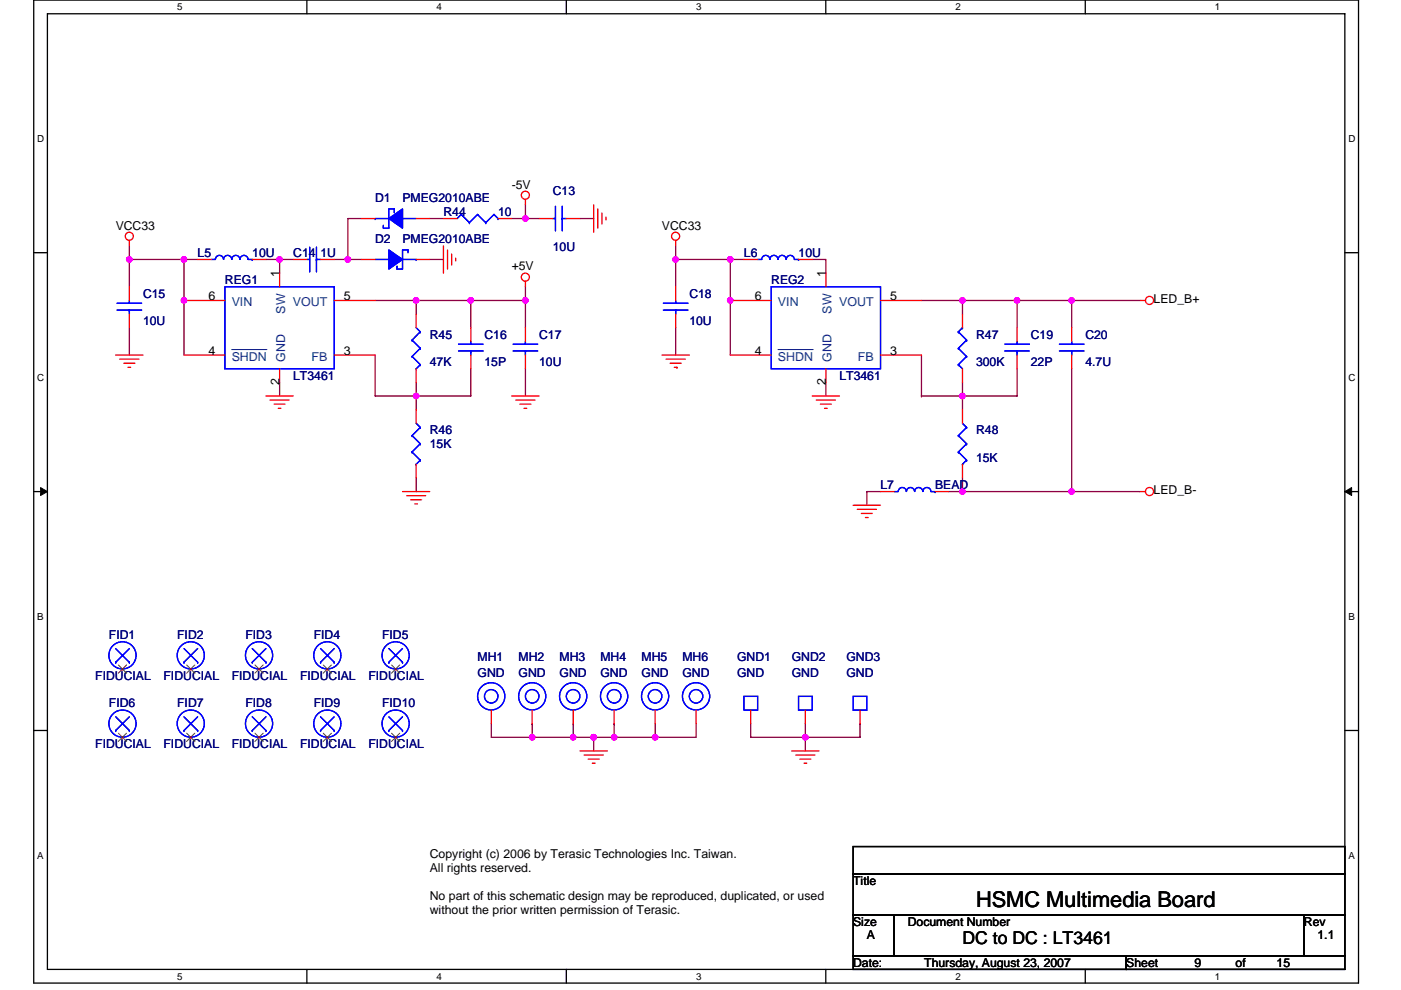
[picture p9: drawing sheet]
<svg xmlns="http://www.w3.org/2000/svg" width="297mm" height="210mm" viewBox="0 0 297 210" stroke-linecap="round" stroke-linejoin="round" font-family="sans-serif">
<path d="M7.2 0h280.8v208.5h-280.8zM10.1 2.9h275v202.7h-275z" fill="none" stroke="#000" stroke-width=".28"/>
<g fill="#fff">
<path d="M37.5 .3h1.2v2.3h-1.2z"/>
<path d="M37.5 205.9h1.2v2.3h-1.2z"/>
</g>
<path d="M65.1 0v2.9M65.1 205.6v2.9" fill="none" stroke="#000" stroke-width=".28"/>
<g fill="#fff">
<path d="M92.6 .3h1.1v2.3h-1.1z"/>
<path d="M92.6 205.9h1.1v2.3h-1.1z"/>
</g>
<path d="M120.1 0v2.9M120.1 205.6v2.9" fill="none" stroke="#000" stroke-width=".28"/>
<g fill="#fff">
<path d="M147.6 .3h1.1v2.3h-1.1z"/>
<path d="M147.6 205.9h1.1v2.3h-1.1z"/>
</g>
<path d="M175.1 0v2.9M175.1 205.6v2.9" fill="none" stroke="#000" stroke-width=".28"/>
<g fill="#fff">
<path d="M202.6 .3h1.1v2.3h-1.1z"/>
<path d="M202.6 205.9h1.1v2.3h-1.1z"/>
</g>
<path d="M230.1 0v2.9M230.1 205.6v2.9" fill="none" stroke="#000" stroke-width=".28"/>
<g fill="#fff">
<path d="M257.6 .3h1.2v2.3h-1.2z"/>
<path d="M257.6 205.9h1.2v2.3h-1.2z"/>
<path d="M7.9 28.3h1.5v2.3h-1.5z"/>
<path d="M285.9 28.3h1.5v2.3h-1.5z"/>
<path d="M7.9 78.9h1.5v2.3h-1.5z"/>
<path d="M285.9 78.9h1.5v2.3h-1.5z"/>
</g>
<path d="M7.2 53.6h2.9M285.1 53.6h2.9" fill="none" stroke="#000" stroke-width=".28"/>
<g fill="#fff">
<path d="M7.9 129.6h1.4v2.3h-1.4z"/>
<path d="M285.9 129.6h1.3v2.3h-1.3z"/>
</g>
<path d="M7.2 104.3h2.9M285.1 104.3h2.9" fill="none" stroke="#000" stroke-width=".28"/>
<path d="M8.6 103.4l1.5 .9-1.5 .8zM285.1 104.3l1.5-.9v1.7z" fill="#000" stroke="#000" stroke-width=".21"/>
<g fill="#fff">
<path d="M7.9 180.3h1.4v2.3h-1.4z"/>
<path d="M285.9 180.3h1.4v2.3h-1.4z"/>
</g>
<path d="M7.2 154.9h2.9M285.1 154.9h2.9M180.9 179.6h104.2v5.7h-104.2zM180.9 185.3h104.2v8.7h-104.2zM180.9 194h8.7v8.7h-8.7zM189.6 194h86.9v8.7h-86.9zM276.5 194h8.6v8.7h-8.6zM180.9 202.7h57.9v2.9h-57.9zM238.8 202.7h46.3v2.9h-46.3z" fill="none" stroke="#000" stroke-width=".28"/>
<g fill="none" stroke="#800040" stroke-width=".28">
<path d="M27.4 55h.1M27.4 55v5.8M27.4 52.2v2.8M27.4 55h14.5M39 55v8.7M39 55h.1M56.4 55h2.9v2.9M59.3 55h.1M59.3 55h2.9M70.9 55h2.9M73.8 55h.1M73.8 55h2.8"/>
<path d="M76.6 46.4h-2.8v8.6M91.1 55h2.9M91.1 46.4h2.9M108.5 46.4h2.9M111.4 43.5v2.9M111.4 46.4h.1M111.4 46.4h2.9M123 46.4h2.9M143.3 52.2v2.8M143.3 55h.1M143.3 55v5.8M154.8 55v20.3"/>
<path d="M154.8 55h.1M157.7 55h-14.4M172.2 55h2.9v2.9M27.4 69.5v5.8M39 63.7h.1M39 63.7v11.6M79.5 63.7h8.7M79.5 75.3v8.7h8.7M88.2 63.7h.1M88.2 63.7v2.9M99.8 78.2v5.8h-11.6M99.8 63.7v5.8"/>
<path d="M99.8 63.7h.1M111.4 63.7h-23.2M111.4 78.2v5.8M111.4 60.8v2.9M111.4 63.7v5.8M143.3 69.5v5.8M195.4 75.3v8.7M195.4 63.7h8.7M204.1 63.7v2.9M204.1 63.7h.1M204.1 63.7h11.5M215.6 78.2v5.8h-11.5v-2.9"/>
<path d="M215.6 63.7v5.8M215.6 63.7h11.6M227.2 63.7h14.5M227.2 78.2v26.1M227.2 63.7h.1M227.2 63.7v5.8M59.3 81.1v2.9M88.2 84h.1M88.2 81.1v2.9M88.2 84v2.9M175.1 81.1v2.9M195.4 84h8.7v2.9"/>
<path d="M195.4 84h.1M88.2 101.4v2.9M186.7 104.3h-2.9v2.9M201.2 104.3h2.9M204.1 101.4v2.9M204.1 104.3h.1M204.1 104.3h23.1M227.2 104.3h14.5M104.2 153.5v2.9h8.6M112.8 156.4h8.7M112.8 153.5h.1M112.8 153.5v2.9"/>
<path d="M121.5 153.5h.1M121.5 153.5v2.9M121.5 156.4h4.4M125.9 156.4h4.3M125.9 156.4h.1M125.9 156.4v2.9M130.2 153.5h.1M130.2 153.5v2.9M130.2 156.4h8.7M138.9 153.5v2.9M138.9 156.4h.1M147.6 153.5v2.9h-8.7"/>
<path d="M159.2 153.5v2.9h11.5M170.7 153.5v2.9h11.6v-2.9M170.7 156.4h.1M170.7 156.4v2.9M182.3 153.5h.1"/>
</g>
<g fill="#f0f" stroke="#f0f" stroke-width=".28">
<circle cx="121.5" cy="156.4" r=".57"/>
<circle cx="112.8" cy="156.4" r=".57"/>
<circle cx="138.9" cy="156.4" r=".57"/>
<circle cx="125.9" cy="156.4" r=".57"/>
<circle cx="130.2" cy="156.4" r=".57"/>
<circle cx="170.7" cy="156.4" r=".57"/>
<circle cx="59.3" cy="55" r=".57"/>
<circle cx="27.4" cy="55" r=".57"/>
<circle cx="39" cy="55" r=".57"/>
<circle cx="39" cy="63.7" r=".57"/>
<circle cx="73.7" cy="55" r=".57"/>
<circle cx="111.4" cy="46.3" r=".57"/>
<circle cx="99.8" cy="63.7" r=".57"/>
<circle cx="88.2" cy="63.7" r=".57"/>
<circle cx="88.2" cy="84" r=".57"/>
<circle cx="111.4" cy="63.7" r=".57"/>
<circle cx="154.8" cy="55" r=".57"/>
<circle cx="204" cy="84" r=".57"/>
<circle cx="215.6" cy="63.7" r=".57"/>
<circle cx="204" cy="63.7" r=".57"/>
<circle cx="227.2" cy="63.7" r=".57"/>
<circle cx="143.2" cy="55" r=".57"/>
<circle cx="227.2" cy="104.3" r=".57"/>
<circle cx="204" cy="104.3" r=".57"/>
<circle cx="154.8" cy="63.7" r=".57"/>
</g>
<g fill="none" stroke="#f00" stroke-width=".28">
<path d="M27.4 51v1.2M41.9 55h2.9M53.5 55h2.9M59.3 57.9v2.9M62.2 55h2.9M68 55h2.9M76.6 55h2.9M76.6 46.4h2.9M88.2 55h2.9M88.2 46.4h2.9M94 46.4h2.9M94 52.2v5.7"/>
<path d="M94.9 53v4.1M95.8 53.9v2.3M96.6 54.8v.5M105.6 46.4h2.9M111.4 42.3v1.2M111.4 59.7v1.1M114.3 46.4h2.9M120.1 46.4h2.9M125.9 43.5v5.8M126.7 44.3v4.1M127.6 45.2v2.3M128.5 46.1v.6"/>
<path d="M143.3 51v1.2M157.7 55h2.9M169.3 55h2.9M175.1 57.9v2.9M24.5 75.3h5.8M25.4 76.2h4.1M26.3 77h2.3M27.1 77.9h.6M27.4 60.8v2.9M27.4 66.6v2.9M39 75.3h8.7M39 63.7h8.7"/>
<path d="M59.3 78.2v2.9M70.9 75.3h8.6M70.9 63.7h8.6M88.2 66.6v2.9M88.2 78.2v2.9M99.8 69.5v2.9M99.8 75.3v2.9M111.4 69.5v2.9M111.4 75.3v2.9M140.4 75.3h5.8M141.2 76.2h4.1M142.1 77h2.3"/>
<path d="M143 77.9h.5M143.3 60.8v2.9M143.3 66.6v2.9M143.5 77.9h.1M154.8 75.3h8.7M154.8 63.7h8.7M175.1 78.2v2.9M186.7 75.3h8.7M186.7 63.7h8.7M204.1 66.6v2.9M204.1 78.2v2.9M215.6 69.5v2.9"/>
<path d="M215.6 75.3v2.9M227.2 69.5v2.9M227.2 75.3v2.9M241.7 63.7h1.2M56.4 84h5.8M57.3 84.9h4M58.1 85.7h2.3M59 86.6h.6M88.2 86.9v2.9M88.2 98.5v2.9M108.5 84h5.8M109.4 84.9h4"/>
<path d="M110.2 85.7h2.4M111.1 86.6h.6M172.2 84h5.8M173.1 84.9h4M173.9 85.7h2.4M174.8 86.6h.6M204.1 86.9v2.9M204.1 98.5v2.9M85.3 104.3h5.8M86.2 105.1h4.1M87.1 106h2.3M87.9 106.9h.6"/>
<path d="M180.9 107.2h5.8M181.8 108h4M182.6 108.9h2.4M183.5 109.8h.6M186.7 104.3h2.9M198.3 104.3h2.9M241.7 104.3h1.2M26 156.4h.1M26 141.9h.1M40.4 141.9h.1M40.4 156.4h.1M54.9 141.9h.1"/>
<path d="M54.9 156.4h.1M69.4 156.4h.1M69.4 141.9h.1M83.9 141.9h.1M83.9 156.4h.1M104.2 150.6v2.9M112.8 150.6v2.9M121.5 150.6v2.9M123 159.3h5.8M130.2 150.6v2.9M138.9 150.6v2.9M147.6 150.6v2.9"/>
<path d="M159.2 150.6v2.9M167.9 159.3h5.7M170.7 150.6v2.9M182.3 150.6v2.9M123.8 160.1h4.1M124.7 161h2.3M125.6 161.9h.6M168.7 160.1h4.1M169.6 161h2.3M170.5 161.9h.5"/>
<circle cx="27.4" cy="50.1" r=".86"/>
<circle cx="111.4" cy="41.4" r=".86"/>
<circle cx="111.4" cy="58.8" r=".86"/>
<circle cx="143.2" cy="50.1" r=".86"/>
<circle cx="243.7" cy="63.7" r=".86"/>
<circle cx="243.7" cy="104.3" r=".86"/>
</g>
<g fill="none" stroke="#00f" stroke-width=".28">
<path d="M52.6 55a.87 .87 0 0 0-.9-.8 .87 .87 0 0 0-.8 .8 .87 .87 0 0 0-.9-.8 .87 .87 0 0 0-.9 .8 .86 .86 0 0 0-.8-.8 .86 .86 0 0 0-.9 .8 .87 .87 0 0 0-.9-.8 .87 .87 0 0 0-.8 .8h-.9M52.6 55h.9M53.5 55h.1M65.1 55h.6M65.7 52.4v5.3M67.1 52.4v5.3M67.1 55h.1M67.1 55h.9M79.5 46.4h.1M79.5 46.4h2.9M79.5 55h2.9M83.6 44.9v-.6h-1.2v4.1h-1.1v-.6"/>
<path d="M83.6 44.9h.1M84.2 56.5h.1M85.3 46.4h2.9M85.3 55h2.9M86.5 53.6v-.6h-1.2v4.1h-1.1v-.6M88.2 55h.1M97.8 45.5h.1M97.8 45.5l-.9 .9M97.8 45.5l1.7 1.7M99.5 47.2h.1M101.3 45.5h.1M101.3 45.5l-1.8 1.7"/>
<path d="M101.3 45.5l1.7 1.7M103 47.2h.1M104.7 45.5h.1M104.7 45.5l-1.7 1.7M104.7 45.5l.9 .9M105.6 46.4h.1M117.2 46.4h.6M117.8 43.8v5.2M119.2 43.8v5.2M119.2 46.4h.1M119.2 46.4h.9M163.2 55a.86 .86 0 0 0-.8-.8 .86 .86 0 0 0-.9 .8h-.9"/>
<path d="M163.2 55a.86 .86 0 0 1 .9-.8 .86 .86 0 0 1 .8 .8 .87 .87 0 0 1 .9-.8 .87 .87 0 0 1 .9 .8 .87 .87 0 0 1 .9-.8 .87 .87 0 0 1 .8 .8M168.4 55h.9M169.3 55h.1M24.8 65.8h5.2M24.8 64.3h5.2M27.4 63.7v.6M27.4 65.8h.1M27.4 65.8v.8M47.7 60.8h23.2v17.4h-23.2zM87.4 72.1h.1M87.4 75.6h.1M87.4 72.1l1.7 1.8"/>
<path d="M87.4 75.6l1.7 1.7M88.2 78.2h.1M88.2 69.5l.9 .9M89.1 70.4h.1M89.1 73.9h.1M89.1 77.3h.1M89.1 70.4l-1.7 1.7M89.1 73.9l-1.7 1.7M89.1 77.3l-.9 .9M97.2 74.4h5.2M97.2 73h5.2M99.8 72.4v.6"/>
<path d="M99.8 74.4h.1M99.8 74.4v.9M108.8 74.4h5.2M108.8 73h5.2M111.4 72.4v.6M111.4 74.4h.1M111.4 74.4v.9M140.6 65.8h5.3M140.6 64.3h5.3M143.3 63.7v.6M143.3 65.8h.1M143.3 65.8v.8"/>
<path d="M163.5 60.8h23.2v17.4h-23.2zM203.2 77.3h.1M203.2 73.9h.1M203.2 70.4h.1M203.2 77.3l.9 .9M203.2 73.9l1.7 1.7M203.2 70.4l1.7 1.7M204.1 69.5h.1M204.1 69.5l-.9 .9M204.9 75.6h.1M204.9 72.1h.1M204.9 75.6l-1.7 1.7"/>
<path d="M204.9 72.1l-1.7 1.8M213 74.4h5.2M213 73h5.2M215.6 72.4v.6M215.6 74.4h.1M215.6 74.4v.9M224.6 74.4h5.2M224.6 73h5.2M227.2 72.4v.6M227.2 74.4h.1M227.2 74.4v.9M87.4 92.4h.1"/>
<path d="M87.4 95.9h.1M87.4 92.4l1.7 1.7M87.4 95.9l1.7 1.7M88.2 98.5h.1M88.2 89.8l.9 .9M89.1 90.7h.1M89.1 94.1h.1M89.1 97.6h.1M89.1 90.7l-1.7 1.7M89.1 94.1l-1.7 1.8M89.1 97.6l-.9 .9M203.2 92.4h.1"/>
<path d="M203.2 95.9h.1M203.2 92.4l1.7 1.7M203.2 95.9l1.7 1.7M204.1 98.5h.1M204.1 89.8l.8 .9M204.9 90.7h.1M204.9 94.1h.1M204.9 97.6h.1M204.9 90.7l-1.7 1.7M204.9 94.1l-1.7 1.8M204.9 97.6l-.8 .9M192.2 104.2a.86 .86 0 0 0-.9-.8 .86 .86 0 0 0-.8 .8l-.9 .1"/>
<path d="M192.2 104.2a.86 .86 0 0 1 .8-.8 .86 .86 0 0 1 .9 .8M193.9 104.2a.87 .87 0 0 1 .9-.8 .87 .87 0 0 1 .9 .8 .86 .86 0 0 1 .8-.8 .86 .86 0 0 1 .9 .8l.9 .1M198.3 104.3h.1M24.5 137.6l2.9 2.9M27.4 137.6l-2.9 2.9M39 137.6l2.9 2.9M41.9 137.6l-2.9 2.9M53.5 137.6l2.9 2.9M56.4 137.6l-2.9 2.9M68 137.6l2.9 2.9M70.9 137.6l-2.9 2.9M82.4 137.6l2.9 2.9"/>
<path d="M85.3 137.6l-2.9 2.9M24.5 154.9h.1M24.5 140.5h.1M24.5 152l2.9 2.9M27.4 154.9h.1M27.4 140.5h.1M27.4 152l-2.9 2.9M39 140.5h.1M39 154.9h.1M39 152l2.9 2.9M41.9 140.5h.1M41.9 154.9h.1"/>
<path d="M41.9 152l-2.9 2.9M53.5 140.5h.1M53.5 154.9h.1M53.5 152l2.9 2.9M56.4 140.5h.1M56.4 154.9h.1M56.4 152l-2.9 2.9M68 154.9h.1M68 140.5h.1M68 152l2.9 2.9M70.9 154.9h.1M70.9 140.5h.1"/>
<path d="M70.9 152l-2.9 2.9M82.4 140.5h.1M82.4 154.9h.1M82.4 152l2.9 2.9M85.3 140.5h.1M85.3 154.9h.1M85.3 152l-2.9 2.9M157.7 147.7h2.9v2.9h-2.9zM169.3 147.7h2.9v2.9h-2.9zM180.9 147.7h2.9v2.9h-2.9z"/>
<circle cx="26" cy="139" r="2.88"/>
<circle cx="40.4" cy="139" r="2.88"/>
<circle cx="54.9" cy="139" r="2.88"/>
<circle cx="69.4" cy="139" r="2.88"/>
<circle cx="83.9" cy="139" r="2.88"/>
<circle cx="26" cy="153.5" r="2.88"/>
<circle cx="40.4" cy="153.5" r="2.88"/>
<circle cx="54.9" cy="153.5" r="2.88"/>
<circle cx="69.4" cy="153.5" r="2.88"/>
<circle cx="83.9" cy="153.5" r="2.88"/>
<circle cx="104.1" cy="147.7" r="1.43"/>
<circle cx="104.1" cy="147.7" r="2.89"/>
<circle cx="112.8" cy="147.7" r="2.88"/>
<circle cx="112.8" cy="147.7" r="1.43"/>
<circle cx="121.5" cy="147.7" r="1.43"/>
<circle cx="121.5" cy="147.7" r="2.89"/>
<circle cx="130.2" cy="147.7" r="2.89"/>
<circle cx="130.2" cy="147.7" r="1.43"/>
<circle cx="138.9" cy="147.7" r="2.88"/>
<circle cx="138.9" cy="147.7" r="1.43"/>
<circle cx="147.6" cy="147.7" r="1.43"/>
<circle cx="147.6" cy="147.7" r="2.89"/>
</g>
<g fill="none" stroke="#804000" stroke-width=".21">
<path d="M25.1 155.5l1.8 1.8M25.1 141l1.8 1.8M26.8 155.5l-1.7 1.8M26.8 141l-1.7 1.8M39.6 155.5l1.7 1.8M39.6 141l1.7 1.8M41.3 141l-1.7 1.8M41.3 155.5l-1.7 1.8M54.1 141l1.7 1.8M54.1 155.5l1.7 1.8M55.8 141l-1.8 1.8M55.8 155.5l-1.8 1.8"/>
<path d="M68.5 155.5l1.8 1.8M68.5 141l1.8 1.8M70.3 155.5l-1.8 1.8M70.3 141l-1.8 1.8M83 141l1.8 1.8M83 155.5l1.8 1.8M84.7 141l-1.7 1.8M84.7 155.5l-1.7 1.8"/>
</g>
<path d="M49.1 74.1h7.5M164.9 74.1h7.5" fill="none" stroke="#004080" stroke-width=".21"/>
<g fill="#00f" stroke="#00f" stroke-width=".28">
<path d="M82.4 53l2.9 2-2.9 2.1z"/>
<path d="M82.4 46.4l2.9-2.1v4.1z"/>
</g>
<text font-size="4.6" x="206.9" y="192.4">HSMC Multimedia Board</text>
<text font-size="3.7" x="204.1" y="200.3">DC to DC : LT3461</text>
<g font-size="2.6">
<text x="108.5" y="40">-5V</text>
<text x="24.5" y="48.7">VCC33</text>
<text x="140.4" y="48.7">VCC33</text>
<text x="59.3" y="58.8" transform="rotate(-90 59.3 58.8)">1</text>
<text x="108.5" y="57.4">+5V</text>
<text x="175.1" y="58.8" transform="rotate(-90 175.1 58.8)">1</text>
<text x="44.2" y="63.7">6</text>
<text x="72.9" y="63.7">5</text>
<text x="160" y="63.7">6</text>
<text x="188.7" y="63.7">5</text>
<text x="244.6" y="64.3">LED_B+</text>
<text x="44.2" y="75.3">4</text>
<text x="72.9" y="75.3">3</text>
<text x="160" y="75.3">4</text>
<text x="188.7" y="75.3">3</text>
<text x="59.3" y="81.7" transform="rotate(-90 59.3 81.7)">2</text>
<text x="175.1" y="81.7" transform="rotate(-90 175.1 81.7)">2</text>
<text x="244.6" y="104.9">LED_B-</text>
<text x="91.1" y="181.9">Copyright (c) 2006 by Terasic Technologies Inc. Taiwan.</text>
<text x="91.1" y="184.9">All rights reserved.</text>
<text x="91.1" y="190.8">No part of this schematic design may be reproduced, duplicated, or used</text>
<text x="180.9" y="187.7">Title</text>
<text x="91.1" y="193.8">without the prior written permission of Terasic.</text>
<text x="180.9" y="196.4">Size</text>
<text x="192.5" y="196.4">Document Number</text>
<text x="276.5" y="196.4">Rev</text>
<text x="183.8" y="199.3">A</text>
<text x="279.3" y="199.3">1.1</text>
<text x="180.9" y="205">Date:</text>
<text x="196" y="205">Thursday, August 23, 2007</text>
<text x="238.8" y="205">Sheet</text>
<text x="253.3" y="205">9</text>
<text x="262" y="205">of</text>
<text x="270.7" y="205">15</text>
</g>
<g font-size="2.6" fill="#000080">
<text x="117.2" y="41.4">C13</text>
<text x="79.5" y="42.9">D1</text>
<text x="85.3" y="42.9">PMEG2010ABE</text>
<text x="94" y="45.8">R44</text>
<text x="105.6" y="45.8">10</text>
<text x="79.5" y="51.6">D2</text>
<text x="85.3" y="51.6">PMEG2010ABE</text>
<text x="117.2" y="53.3">10U</text>
<text x="41.9" y="54.5">L5</text>
<text x="53.5" y="54.5">10U</text>
<text x="62.2" y="54.5">C14 1U</text>
<text x="157.7" y="54.5">L6</text>
<text x="169.3" y="54.5">10U</text>
<text x="30.3" y="63.2">C15</text>
<text x="47.7" y="60.3">REG1</text>
<text x="146.2" y="63.2">C18</text>
<text x="163.5" y="60.3">REG2</text>
<text x="30.3" y="69">10U</text>
<text x="91.1" y="71.8">R45</text>
<text x="102.7" y="71.8">C16</text>
<text x="114.3" y="71.8">C17</text>
<text x="146.2" y="69">10U</text>
<text x="206.9" y="71.8">R47</text>
<text x="218.5" y="71.8">C19</text>
<text x="230.1" y="71.8">C20</text>
<text x="91.1" y="77.6">47K</text>
<text x="102.7" y="77.6">15P</text>
<text x="114.3" y="77.6">10U</text>
<text x="206.9" y="77.6">300K</text>
<text x="218.5" y="77.6">22P</text>
<text x="230.1" y="77.6">4.7U</text>
<text x="62.2" y="80.5">LT3461</text>
<text x="178" y="80.5">LT3461</text>
<text x="91.1" y="92.1">R46</text>
<text x="91.1" y="95">15K</text>
<text x="206.9" y="92.1">R48</text>
<text x="206.9" y="97.9">15K</text>
<text x="186.7" y="103.7">L7</text>
<text x="198.3" y="103.7">BEAD</text>
<text x="23.1" y="135.6">FID1</text>
<text x="37.6" y="135.6">FID2</text>
<text x="52" y="135.6">FID3</text>
<text x="66.5" y="135.6">FID4</text>
<text x="81" y="135.6">FID5</text>
<text x="101.3" y="140.2">MH1</text>
<text x="101.3" y="143.7">GND</text>
<text x="110" y="140.2">MH2</text>
<text x="110" y="143.7">GND</text>
<text x="118.6" y="140.2">MH3</text>
<text x="118.6" y="143.7">GND</text>
<text x="127.3" y="140.2">MH4</text>
<text x="127.3" y="143.7">GND</text>
<text x="136" y="140.2">MH5</text>
<text x="136" y="143.7">GND</text>
<text x="144.7" y="140.2">MH6</text>
<text x="144.7" y="143.7">GND</text>
<text x="156.3" y="140.2">GND1</text>
<text x="156.3" y="143.7">GND</text>
<text x="167.9" y="140.2">GND2</text>
<text x="167.9" y="143.7">GND</text>
<text x="179.4" y="140.2">GND3</text>
<text x="179.4" y="143.7">GND</text>
<text x="20.2" y="144.2">FIDUCIAL</text>
<text x="34.7" y="144.2">FIDUCIAL</text>
<text x="49.1" y="144.2">FIDUCIAL</text>
<text x="63.6" y="144.2">FIDUCIAL</text>
<text x="78.1" y="144.2">FIDUCIAL</text>
<text x="23.1" y="150">FID6</text>
<text x="37.6" y="150">FID7</text>
<text x="52" y="150">FID8</text>
<text x="66.5" y="150">FID9</text>
<text x="81" y="150">FID10</text>
<text x="20.2" y="158.7">FIDUCIAL</text>
<text x="34.7" y="158.7">FIDUCIAL</text>
<text x="49.1" y="158.7">FIDUCIAL</text>
<text x="63.6" y="158.7">FIDUCIAL</text>
<text x="78.1" y="158.7">FIDUCIAL</text>
</g>
<g font-size="2.6" fill="#004080">
<text x="49.1" y="64.9">VIN</text>
<text x="62.1" y="64.9">VOUT</text>
<text x="164.9" y="64.9">VIN</text>
<text x="177.9" y="64.9">VOUT</text>
<text x="60.5" y="66.5" transform="rotate(-90 60.5 66.5)">SW</text>
<text x="176.3" y="66.5" transform="rotate(-90 176.3 66.5)">SW</text>
<text x="49.1" y="76.5">SHDN</text>
<text x="60.5" y="76.8" transform="rotate(-90 60.5 76.8)">GND</text>
<text x="66.1" y="76.5">FB</text>
<text x="164.9" y="76.5">SHDN</text>
<text x="176.3" y="76.8" transform="rotate(-90 176.3 76.8)">GND</text>
<text x="181.9" y="76.5">FB</text>
</g>
<g font-size="2.1">
<text x="37.5" y="2.2">5</text>
<text x="92.6" y="2.2">4</text>
<text x="147.6" y="2.2">3</text>
<text x="202.6" y="2.2">2</text>
<text x="257.6" y="2.2">1</text>
<text x="7.9" y="30.1">D</text>
<text x="285.9" y="30.1">D</text>
<text x="7.9" y="80.8">C</text>
<text x="285.9" y="80.8">C</text>
<text x="7.9" y="131.4">B</text>
<text x="285.9" y="131.4">B</text>
<text x="7.9" y="182.1">A</text>
<text x="285.9" y="182.1">A</text>
<text x="37.5" y="207.8">5</text>
<text x="92.6" y="207.8">4</text>
<text x="147.6" y="207.8">3</text>
<text x="202.6" y="207.8">2</text>
<text x="257.6" y="207.8">1</text>
</g>
</svg>
